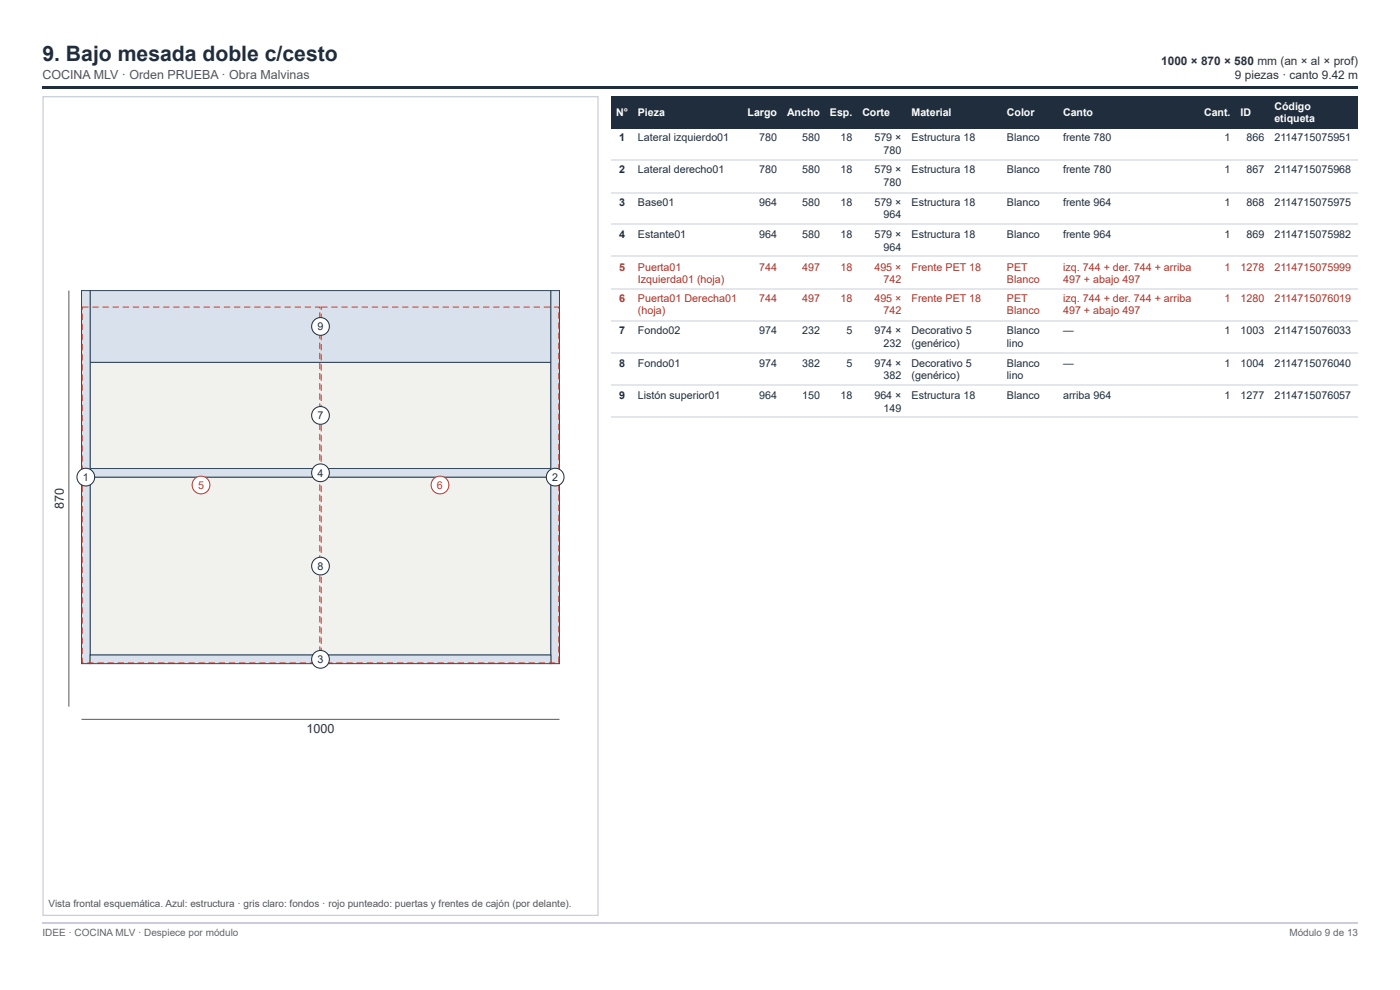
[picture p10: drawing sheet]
<svg xmlns="http://www.w3.org/2000/svg" width="297mm" height="210mm" viewBox="0 0 297 210" stroke-linecap="round" stroke-linejoin="round" font-family="sans-serif">
<path d="M9 18.3h279v.5h-279z" fill="#1f2d3d"/>
<path d="M9.1 20.5h117.8v173.6h-117.8z" fill="none" stroke="#ccd" stroke-width=".26"/>
<path d="M19.1 76.8h97.8v22.5h-97.8z" fill="#f1f1ee"/>
<path d="M19.1 76.8h97.8v22.5h-97.8z" fill="none" stroke="#34495e" stroke-width=".21"/>
<path d="M19.1 101.2h97.8v37.7h-97.8z" fill="#f1f1ee"/>
<path d="M19.1 101.2h97.8v37.7h-97.8z" fill="none" stroke="#34495e" stroke-width=".21"/>
<path d="M19.1 61.6h97.8v15.2h-97.8z" fill="#d9e2ec"/>
<path d="M19.1 61.6h97.8v15.2h-97.8z" fill="none" stroke="#34495e" stroke-width=".21"/>
<path d="M19.1 99.3h97.8v1.9h-97.8z" fill="#d9e2ec"/>
<path d="M19.1 99.3h97.8v1.9h-97.8z" fill="none" stroke="#34495e" stroke-width=".21"/>
<path d="M116.9 61.6h1.8v79.1h-1.8z" fill="#d9e2ec"/>
<path d="M116.9 61.6h1.8v79.1h-1.8z" fill="none" stroke="#34495e" stroke-width=".21"/>
<path d="M17.3 61.6h1.8v79.1h-1.8z" fill="#d9e2ec"/>
<path d="M17.3 61.6h1.8v79.1h-1.8z" fill="none" stroke="#34495e" stroke-width=".21"/>
<path d="M19.1 138.9h97.8v1.8h-97.8z" fill="#d9e2ec"/>
<path d="M19.1 138.9h97.8v1.8h-97.8z" fill="none" stroke="#34495e" stroke-width=".21"/>
<g fill="#c0392b">
<path d="M19.6 65h1.3v.2h-1.3zM21.7 65h1.4v.2h-1.4zM23.9 65h1.3v.2h-1.3zM26 65h1.4v.2h-1.4zM28.2 65h1.3v.2h-1.3zM30.3 65h1.4v.2h-1.4zM32.5 65h1.3v.2h-1.3zM34.6 65h1.4v.2h-1.4zM36.8 65h1.3v.2h-1.3zM38.9 65h1.3v.2h-1.3zM41.1 65h1.3v.2h-1.3zM43.2 65h1.3v.2h-1.3zM45.3 65h1.4v.2h-1.4zM47.5 65h1.3v.2h-1.3zM49.6 65h1.4v.2h-1.4zM51.8 65h1.3v.2h-1.3zM53.9 65h1.4v.2h-1.4zM56.1 65h1.3v.2h-1.3zM58.2 65h1.4v.2h-1.4zM60.4 65h1.3v.2h-1.3zM62.5 65h1.4v.2h-1.4zM64.7 65h1.3v.2h-1.3zM66.8 65h1.2v.4h-.3l.1-.3v.1h-1zM67.7 66.2h.3v1.4h-.3zM67.7 68.4h.3v1.3h-.3zM67.7 70.5h.3v1.3h-.3zM67.7 72.7h.3v1.3h-.3zM67.7 74.8h.3v1.3h-.3zM67.7 76.9h.3v1.4h-.3zM67.7 79.1h.3v1.3h-.3zM67.7 81.2h.3v1.4h-.3zM67.7 83.4h.3v1.3h-.3zM67.7 85.5h.3v1.4h-.3zM67.7 87.7h.3v1.3h-.3zM67.7 89.8h.3v1.4h-.3zM67.7 92h.3v1.3h-.3zM67.7 94.1h.3v1.4h-.3zM67.7 96.3h.3v1.3h-.3zM67.7 98.4h.3v1.3h-.3zM67.7 100.5h.3v1.4h-.3zM67.7 102.7h.3v1.3h-.3zM67.7 104.8h.3v1.4h-.3zM67.7 107h.3v1.3h-.3zM67.7 109.1h.3v1.4h-.3zM67.7 111.3h.3v1.3h-.3zM67.7 113.4h.3v1.4h-.3zM67.7 115.6h.3v1.3h-.3zM67.7 117.7h.3v1.4h-.3zM67.7 119.9h.3v1.3h-.3zM67.7 122h.3v1.4h-.3zM67.7 124.2h.3v1.3h-.3zM67.7 126.3h.3v1.3h-.3zM67.7 128.4h.3v1.4h-.3zM67.7 130.6h.3v1.3h-.3zM67.7 132.7h.3v1.4h-.3zM67.7 134.9h.3v1.3h-.3zM67.7 137h.3v1.4h-.3zM67.7 139.2h.3v1.3h-.3zM65.7 140.4h1.4v.3h-1.4zM63.6 140.4h1.3v.3h-1.3zM61.4 140.4h1.4v.3h-1.4zM59.3 140.4h1.3v.3h-1.3zM57.1 140.4h1.4v.3h-1.4zM55 140.4h1.3v.3h-1.3zM52.8 140.4h1.4v.3h-1.4zM50.7 140.4h1.3v.3h-1.3zM48.6 140.4h1.3v.3h-1.3zM46.4 140.4h1.4v.3h-1.4zM44.3 140.4h1.3v.3h-1.3zM42.1 140.4h1.4v.3h-1.4zM40 140.4h1.3v.3h-1.3zM37.8 140.4h1.4v.3h-1.4zM35.7 140.4h1.3v.3h-1.3zM33.5 140.4h1.4v.3h-1.4zM31.4 140.4h1.3v.3h-1.3zM29.2 140.4h1.4v.3h-1.4zM27.1 140.4h1.3v.3h-1.3zM24.9 140.4h1.4v.3h-1.4zM22.8 140.4h1.3v.3h-1.3zM20.7 140.4h1.3v.3h-1.3zM18.5 140.4h1.4v.3h-1.4zM17.3 139.5h.3v1h-.2l.3-.1v.3h-.4zM17.3 137.3h.3v1.4h-.3zM17.3 135.2h.3v1.3h-.3zM17.3 133h.3v1.4h-.3zM17.3 130.9h.3v1.3h-.3zM17.3 128.7h.3v1.4h-.3zM17.3 126.6h.3v1.3h-.3zM17.3 124.4h.3v1.4h-.3zM17.3 122.3h.3v1.3h-.3zM17.3 120.2h.3v1.3h-.3zM17.3 118h.3v1.3h-.3zM17.3 115.9h.3v1.3h-.3zM17.3 113.7h.3v1.4h-.3zM17.3 111.6h.3v1.3h-.3zM17.3 109.4h.3v1.4h-.3zM17.3 107.3h.3v1.3h-.3zM17.3 105.1h.3v1.4h-.3zM17.3 103h.3v1.3h-.3zM17.3 100.8h.3v1.4h-.3zM17.3 98.7h.3v1.3h-.3zM17.3 96.5h.3v1.4h-.3zM17.3 94.4h.3v1.3h-.3zM17.3 92.3h.3v1.3h-.3zM17.3 90.1h.3v1.3h-.3zM17.3 88h.3v1.3h-.3zM17.3 85.8h.3v1.4h-.3zM17.3 83.7h.3v1.3h-.3zM17.3 81.5h.3v1.4h-.3zM17.3 79.4h.3v1.3h-.3zM17.3 77.2h.3v1.4h-.3zM17.3 75.1h.3v1.3h-.3zM17.3 72.9h.3v1.4h-.3zM17.3 70.8h.3v1.3h-.3zM17.3 68.6h.3v1.4h-.3zM17.3 66.5h.3v1.3h-.3zM17.3 65h1.5v.2h-1.4v-.1l.2 .6h-.3z"/>
<path d="M70.3 65h1.3v.2h-1.3zM72.4 65h1.4v.2h-1.4zM74.6 65h1.3v.2h-1.3zM76.7 65h1.4v.2h-1.4zM78.9 65h1.3v.2h-1.3zM81 65h1.4v.2h-1.4zM83.2 65h1.3v.2h-1.3zM85.3 65h1.4v.2h-1.4zM87.5 65h1.3v.2h-1.3zM89.6 65h1.3v.2h-1.3zM91.8 65h1.3v.2h-1.3zM93.9 65h1.3v.2h-1.3zM96 65h1.4v.2h-1.4zM98.2 65h1.3v.2h-1.3zM100.3 65h1.4v.2h-1.4zM102.5 65h1.3v.2h-1.3zM104.6 65h1.4v.2h-1.4zM106.8 65h1.3v.2h-1.3zM108.9 65h1.4v.2h-1.4zM111.1 65h1.3v.2h-1.3zM113.2 65h1.4v.2h-1.4zM115.4 65h1.3v.2h-1.3zM117.5 65h1.2v.4h-.3l.1-.3v.1h-1zM118.4 66.2h.3v1.4h-.3zM118.4 68.4h.3v1.3h-.3zM118.4 70.5h.3v1.3h-.3zM118.4 72.7h.3v1.3h-.3zM118.4 74.8h.3v1.3h-.3zM118.4 76.9h.3v1.4h-.3zM118.4 79.1h.3v1.3h-.3zM118.4 81.2h.3v1.4h-.3zM118.4 83.4h.3v1.3h-.3zM118.4 85.5h.3v1.4h-.3zM118.4 87.7h.3v1.3h-.3zM118.4 89.8h.3v1.4h-.3zM118.4 92h.3v1.3h-.3zM118.4 94.1h.3v1.4h-.3zM118.4 96.3h.3v1.3h-.3zM118.4 98.4h.3v1.3h-.3zM118.4 100.5h.3v1.4h-.3zM118.4 102.7h.3v1.3h-.3zM118.4 104.8h.3v1.4h-.3zM118.4 107h.3v1.3h-.3zM118.4 109.1h.3v1.4h-.3zM118.4 111.3h.3v1.3h-.3zM118.4 113.4h.3v1.4h-.3zM118.4 115.6h.3v1.3h-.3zM118.4 117.7h.3v1.4h-.3zM118.4 119.9h.3v1.3h-.3zM118.4 122h.3v1.4h-.3zM118.4 124.2h.3v1.3h-.3zM118.4 126.3h.3v1.3h-.3zM118.4 128.4h.3v1.4h-.3zM118.4 130.6h.3v1.3h-.3zM118.4 132.7h.3v1.4h-.3zM118.4 134.9h.3v1.3h-.3zM118.4 137h.3v1.4h-.3zM118.4 139.2h.3v1.3h-.3zM116.4 140.4h1.4v.3h-1.4zM114.3 140.4h1.3v.3h-1.3zM112.1 140.4h1.4v.3h-1.4zM110 140.4h1.3v.3h-1.3zM107.8 140.4h1.4v.3h-1.4zM105.7 140.4h1.3v.3h-1.3zM103.5 140.4h1.4v.3h-1.4zM101.4 140.4h1.3v.3h-1.3zM99.3 140.4h1.3v.3h-1.3zM97.1 140.4h1.4v.3h-1.4zM95 140.4h1.3v.3h-1.3zM92.8 140.4h1.4v.3h-1.4zM90.7 140.4h1.3v.3h-1.3zM88.5 140.4h1.4v.3h-1.4zM86.4 140.4h1.3v.3h-1.3zM84.2 140.4h1.4v.3h-1.4zM82.1 140.4h1.3v.3h-1.3zM79.9 140.4h1.4v.3h-1.4zM77.8 140.4h1.3v.3h-1.3zM75.6 140.4h1.4v.3h-1.4zM73.5 140.4h1.3v.3h-1.3zM71.4 140.4h1.3v.3h-1.3zM69.2 140.4h1.4v.3h-1.4zM68 139.5h.3v1h-.2l.3-.1v.3h-.4zM68 137.3h.3v1.4h-.3zM68 135.2h.3v1.3h-.3zM68 133h.3v1.4h-.3zM68 130.9h.3v1.3h-.3zM68 128.7h.3v1.4h-.3zM68 126.6h.3v1.3h-.3zM68 124.4h.3v1.4h-.3zM68 122.3h.3v1.3h-.3zM68 120.2h.3v1.3h-.3zM68 118h.3v1.3h-.3zM68 115.9h.3v1.3h-.3zM68 113.7h.3v1.4h-.3zM68 111.6h.3v1.3h-.3zM68 109.4h.3v1.4h-.3zM68 107.3h.3v1.3h-.3zM68 105.1h.3v1.4h-.3zM68 103h.3v1.3h-.3zM68 100.8h.3v1.4h-.3zM68 98.7h.3v1.3h-.3zM68 96.5h.3v1.4h-.3zM68 94.4h.3v1.3h-.3zM68 92.3h.3v1.3h-.3zM68 90.1h.3v1.3h-.3zM68 88h.3v1.3h-.3zM68 85.8h.3v1.4h-.3zM68 83.7h.3v1.3h-.3zM68 81.5h.3v1.4h-.3zM68 79.4h.3v1.3h-.3zM68 77.2h.3v1.4h-.3zM68 75.1h.3v1.3h-.3zM68 72.9h.3v1.4h-.3zM68 70.8h.3v1.3h-.3zM68 68.6h.3v1.4h-.3zM68 66.5h.3v1.3h-.3zM68 65h1.5v.2h-1.4v-.1l.2 .6h-.3z"/>
</g>
<circle cx="68" cy="88.1" r="1.88" fill="#fff"/>
<circle cx="68" cy="88.1" r="1.88" fill="none" stroke="#1f2d3d" stroke-width=".21"/>
<circle cx="68" cy="120" r="1.88" fill="#fff"/>
<circle cx="68" cy="120" r="1.88" fill="none" stroke="#1f2d3d" stroke-width=".21"/>
<circle cx="68" cy="69.2" r="1.88" fill="#fff"/>
<circle cx="68" cy="69.2" r="1.88" fill="none" stroke="#1f2d3d" stroke-width=".21"/>
<circle cx="68" cy="100.2" r="1.88" fill="#fff"/>
<circle cx="68" cy="100.2" r="1.88" fill="none" stroke="#1f2d3d" stroke-width=".21"/>
<circle cx="117.8" cy="101.2" r="1.88" fill="#fff"/>
<circle cx="117.8" cy="101.2" r="1.88" fill="none" stroke="#1f2d3d" stroke-width=".21"/>
<circle cx="18.2" cy="101.2" r="1.88" fill="#fff"/>
<circle cx="18.2" cy="101.2" r="1.88" fill="none" stroke="#1f2d3d" stroke-width=".21"/>
<circle cx="68" cy="139.8" r="1.88" fill="#fff"/>
<circle cx="68" cy="139.8" r="1.88" fill="none" stroke="#1f2d3d" stroke-width=".21"/>
<circle cx="42.6" cy="102.8" r="1.88" fill="#fff"/>
<circle cx="42.6" cy="102.8" r="1.88" fill="none" stroke="#c0392b" stroke-width=".21"/>
<circle cx="93.3" cy="102.8" r="1.88" fill="#fff"/>
<circle cx="93.3" cy="102.8" r="1.88" fill="none" stroke="#c0392b" stroke-width=".21"/>
<path d="M14.6 61.6v88.2M17.3 152.5h101.4" fill="none" stroke="#555" stroke-width=".21"/>
<g fill="#1f2d3d">
<path d="M129.6 20.4h4.8v6.9h-4.8z"/>
<path d="M134.4 20.4h23v6.9h-23z"/>
<path d="M157.4 20.4h8.5v6.9h-8.5z"/>
<path d="M165.9 20.4h9.3v6.9h-9.3z"/>
<path d="M175.2 20.4h6.6v6.9h-6.6z"/>
<path d="M181.8 20.4h10.6v6.9h-10.6z"/>
<path d="M192.4 20.4h20.1v6.9h-20.1z"/>
<path d="M212.5 20.4h11.9v6.9h-11.9z"/>
<path d="M224.4 20.4h29.9v6.9h-29.9z"/>
<path d="M254.3 20.4h7.9v6.9h-7.9z"/>
<path d="M262.2 20.4h7.1v6.9h-7.1z"/>
<path d="M269.3 20.4h18.7v6.9h-18.7z"/>
</g>
<path d="M129.6 34h158.4M129.6 40.9h158.4M129.6 47.5h158.4M129.6 54.4h158.4M129.6 61.3h158.4M129.6 68.1h158.4M129.6 74.7h158.4M129.6 81.6h158.4M129.6 88.5h158.4" fill="none" stroke="#e3e6ea" stroke-width=".26"/>
<path d="M9 195.7h279" fill="none" stroke="#ccd" stroke-width=".26"/>
<text font-size="4.5" fill="#1f2d3d" x="9" y="13">9. Bajo mesada doble c/cesto</text>
<g font-size="2.7" fill="#333">
<text x="13.5" y="108" transform="rotate(-90 13.5 108)">870</text>
<text x="65" y="155.5">1000</text>
</g>
<text font-size="2.6" fill="#555" x="9" y="16.7">COCINA MLV · Orden PRUEBA · Obra Malvinas</text>
<g font-size="2.5" fill="#333">
<text x="246.3" y="13.8">1000 × 870 × 580 mm (an × al × prof)</text>
<text x="262" y="16.7">9 piezas · canto 9.42 m</text>
</g>
<g font-size="2.3" fill="#1f2d3d">
<text x="131.3" y="29.9">1</text>
<text x="135.3" y="29.9">Lateral izquierdo01</text>
<text x="161" y="29.9">780</text>
<text x="170.2" y="29.9">580</text>
<text x="178.3" y="29.9">18</text>
<text x="185.5" y="29.9">579 ×</text>
<text x="193.4" y="29.9">Estructura 18</text>
<text x="213.6" y="29.9">Blanco</text>
<text x="225.5" y="29.9">frente 780</text>
<text x="259.8" y="29.9">1</text>
<text x="264.5" y="29.9">866</text>
<text x="270.4" y="29.9">2114715075951</text>
<text x="187.5" y="32.5">780</text>
<text x="131.3" y="36.8">2</text>
<text x="135.3" y="36.8">Lateral derecho01</text>
<text x="161" y="36.8">780</text>
<text x="170.2" y="36.8">580</text>
<text x="178.3" y="36.8">18</text>
<text x="185.5" y="36.8">579 ×</text>
<text x="187.5" y="39.4">780</text>
<text x="193.4" y="36.8">Estructura 18</text>
<text x="213.6" y="36.8">Blanco</text>
<text x="225.5" y="36.8">frente 780</text>
<text x="259.8" y="36.8">1</text>
<text x="264.5" y="36.8">867</text>
<text x="270.4" y="36.8">2114715075968</text>
<text x="131.3" y="43.7">3</text>
<text x="135.3" y="43.7">Base01</text>
<text x="161" y="43.7">964</text>
<text x="170.2" y="43.7">580</text>
<text x="178.3" y="43.7">18</text>
<text x="185.5" y="43.7">579 ×</text>
<text x="187.5" y="46.3">964</text>
<text x="193.4" y="43.7">Estructura 18</text>
<text x="213.6" y="43.7">Blanco</text>
<text x="225.5" y="43.7">frente 964</text>
<text x="259.8" y="43.7">1</text>
<text x="264.5" y="43.7">868</text>
<text x="270.4" y="43.7">2114715075975</text>
<text x="131.3" y="50.5">4</text>
<text x="135.3" y="50.5">Estante01</text>
<text x="161" y="50.5">964</text>
<text x="170.2" y="50.5">580</text>
<text x="178.3" y="50.5">18</text>
<text x="185.5" y="50.5">579 ×</text>
<text x="187.5" y="53.2">964</text>
<text x="193.4" y="50.5">Estructura 18</text>
<text x="213.6" y="50.5">Blanco</text>
<text x="225.5" y="50.5">frente 964</text>
<text x="259.8" y="50.5">1</text>
<text x="264.5" y="50.5">869</text>
<text x="270.4" y="50.5">2114715075982</text>
<text x="67.4" y="70">9</text>
<text x="131.3" y="70.9">7</text>
<text x="135.3" y="70.9">Fondo02</text>
<text x="161" y="70.9">974</text>
<text x="170.2" y="70.9">232</text>
<text x="179.6" y="70.9">5</text>
<text x="185.5" y="70.9">974 ×</text>
<text x="193.4" y="70.9">Decorativo 5</text>
<text x="213.6" y="70.9">Blanco</text>
<text x="225.5" y="70.9">—</text>
<text x="259.8" y="70.9">1</text>
<text x="263.2" y="70.9">1003</text>
<text x="270.4" y="70.9">2114715076033</text>
<text x="131.3" y="77.8">8</text>
<text x="135.3" y="77.8">Fondo01</text>
<text x="161" y="77.8">974</text>
<text x="170.2" y="77.8">382</text>
<text x="179.6" y="77.8">5</text>
<text x="185.5" y="77.8">974 ×</text>
<text x="187.5" y="73.6">232</text>
<text x="193.4" y="73.6">(genérico)</text>
<text x="193.4" y="77.8">Decorativo 5</text>
<text x="213.6" y="73.6">lino</text>
<text x="213.6" y="77.8">Blanco</text>
<text x="225.5" y="77.8">—</text>
<text x="259.8" y="77.8">1</text>
<text x="263.2" y="77.8">1004</text>
<text x="270.4" y="77.8">2114715076040</text>
<text x="187.5" y="80.4">382</text>
<text x="193.4" y="80.4">(genérico)</text>
<text x="213.6" y="80.4">lino</text>
<text x="67.4" y="88.9">7</text>
<text x="131.3" y="84.7">9</text>
<text x="135.3" y="84.7">Listón superior01</text>
<text x="161" y="84.7">964</text>
<text x="170.2" y="84.7">150</text>
<text x="178.3" y="84.7">18</text>
<text x="185.5" y="84.7">964 ×</text>
<text x="187.5" y="87.3">149</text>
<text x="193.4" y="84.7">Estructura 18</text>
<text x="213.6" y="84.7">Blanco</text>
<text x="225.5" y="84.7">arriba 964</text>
<text x="259.8" y="84.7">1</text>
<text x="263.2" y="84.7">1277</text>
<text x="270.4" y="84.7">2114715076057</text>
<text x="17.6" y="102">1</text>
<text x="67.4" y="101">4</text>
<text x="117.1" y="102">2</text>
<text x="67.4" y="120.8">8</text>
<text x="67.4" y="140.6">3</text>
</g>
<g font-size="2.3" fill="#a93226">
<text x="131.3" y="57.4">5</text>
<text x="135.3" y="57.4">Puerta01</text>
<text x="161" y="57.4">744</text>
<text x="170.2" y="57.4">497</text>
<text x="178.3" y="57.4">18</text>
<text x="185.5" y="57.4">495 ×</text>
<text x="193.4" y="57.4">Frente PET 18</text>
<text x="213.6" y="57.4">PET</text>
<text x="225.5" y="57.4">izq. 744 + der. 744 + arriba</text>
<text x="259.8" y="57.4">1</text>
<text x="263.2" y="57.4">1278</text>
<text x="270.4" y="57.4">2114715075999</text>
<text x="131.3" y="64">6</text>
<text x="135.3" y="60.1">Izquierda01 (hoja)</text>
<text x="135.3" y="64">Puerta01 Derecha01</text>
<text x="161" y="64">744</text>
<text x="170.2" y="64">497</text>
<text x="178.3" y="64">18</text>
<text x="185.5" y="64">495 ×</text>
<text x="187.5" y="60.1">742</text>
<text x="193.4" y="64">Frente PET 18</text>
<text x="213.6" y="60.1">Blanco</text>
<text x="213.6" y="64">PET</text>
<text x="225.5" y="60.1">497 + abajo 497</text>
<text x="225.5" y="64">izq. 744 + der. 744 + arriba</text>
<text x="259.8" y="64">1</text>
<text x="263.2" y="64">1280</text>
<text x="270.4" y="64">2114715076019</text>
<text x="135.3" y="66.7">(hoja)</text>
<text x="187.5" y="66.7">742</text>
<text x="213.6" y="66.7">Blanco</text>
<text x="225.5" y="66.7">497 + abajo 497</text>
</g>
<g font-size="2.3" fill="#c0392b">
<text x="42" y="103.6">5</text>
<text x="92.7" y="103.6">6</text>
</g>
<g font-size="2.2" fill="#fff">
<text x="270.4" y="23.3">Código</text>
<text x="130.7" y="24.6">N°</text>
<text x="135.3" y="24.6">Pieza</text>
<text x="158.6" y="24.6">Largo</text>
<text x="167" y="24.6">Ancho</text>
<text x="176.1" y="24.6">Esp.</text>
<text x="182.9" y="24.6">Corte</text>
<text x="193.4" y="24.6">Material</text>
<text x="213.6" y="24.6">Color</text>
<text x="225.5" y="24.6">Canto</text>
<text x="255.4" y="24.6">Cant.</text>
<text x="263.2" y="24.6">ID</text>
<text x="270.4" y="25.9">etiqueta</text>
</g>
<text font-size="2.1" fill="#555" x="10.3" y="192.4">Vista frontal esquemática. Azul: estructura · gris claro: fondos · rojo punteado: puertas y frentes de cajón (por delante).</text>
<g font-size="2.1" fill="#666">
<text x="9" y="198.4">IDEE · COCINA MLV · Despiece por módulo</text>
<text x="273.5" y="198.4">Módulo 9 de 13</text>
</g>
</svg>
